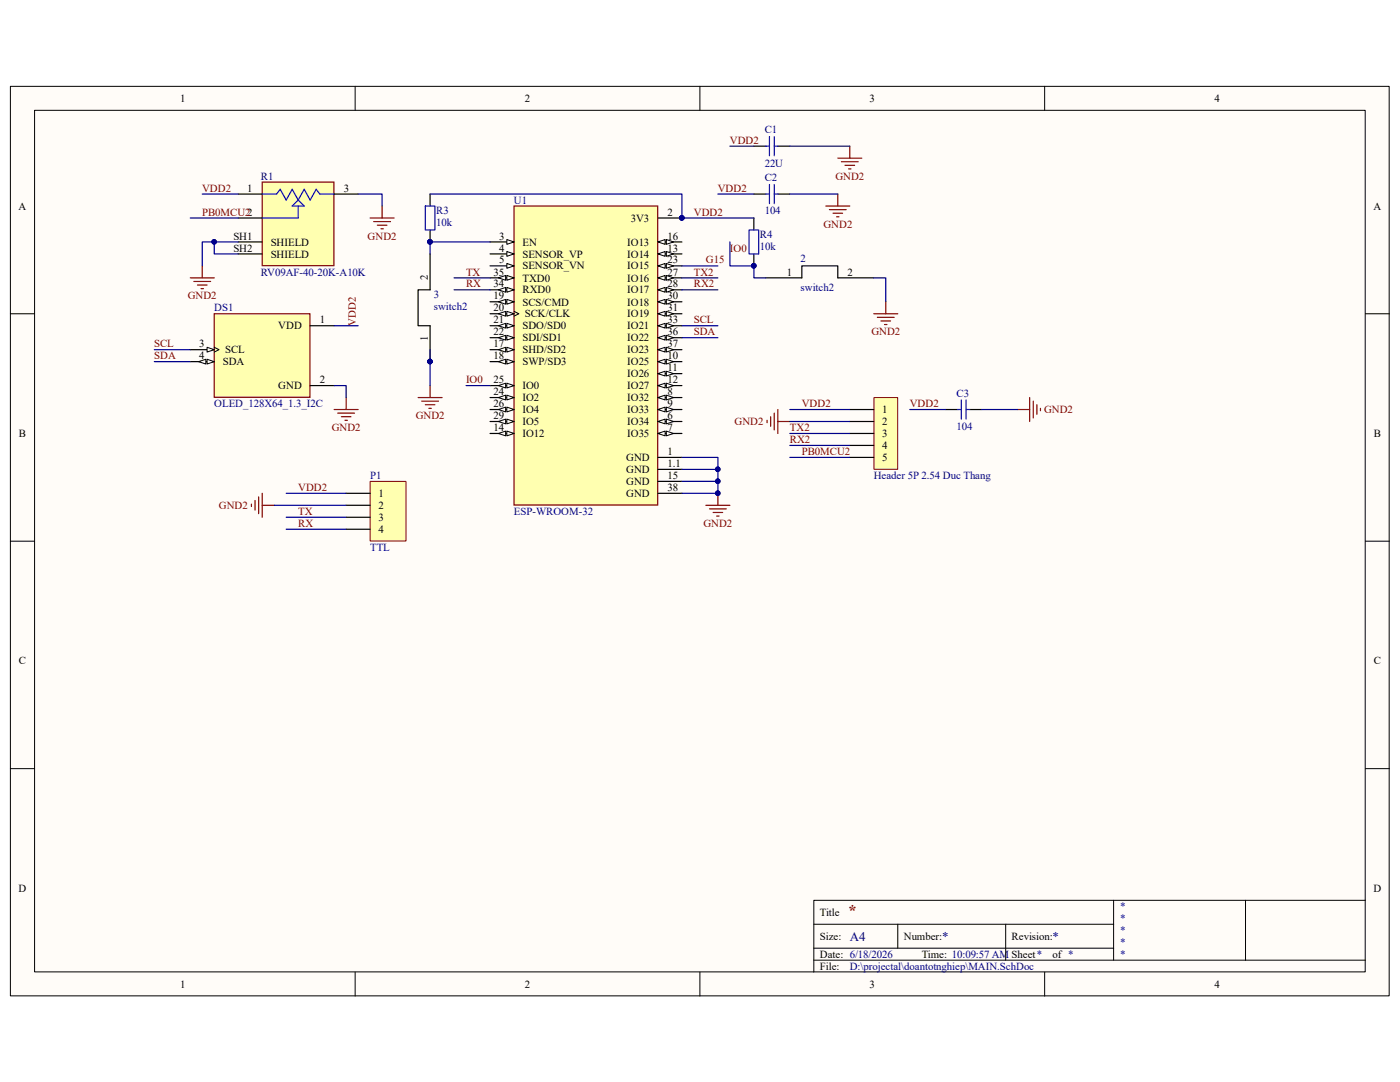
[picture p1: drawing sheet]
<svg xmlns="http://www.w3.org/2000/svg" width="279mm" height="216mm" viewBox="0 0 279 216" stroke-linecap="round" stroke-linejoin="round" font-family="sans-serif">
<path d="M2.1 17.3h275.1v181.4h-275.1z" fill="#fffcf8"/>
<path d="M2.1 17.2h275.1v181.5h-275.1z" fill="none" stroke="#000" stroke-width=".2"/>
<path d="M6.9 22.1h265.6v171.8h-265.6z" fill="#fffcf8"/>
<g fill="none" stroke="#000" stroke-width=".2">
<path d="M70.9 17.2v4.8M139.7 17.2v4.8M208.5 17.2v4.8M6.9 22h265.6v171.9h-265.6zM2.1 62.6h4.8M272.5 62.6h4.8M2.1 108h4.8M272.5 108h4.8M2.1 153.4h4.8M272.5 153.4h4.8M222.2 179.6v12M248.6 179.6h-86.2v14.4"/>
<path d="M272.5 179.6h-23.9v12M70.9 194v4.8M139.7 194v4.8M162.4 184.4h59.8M162.4 191.6h110.1M162.4 189.2h59.8M179.2 184.4v4.8M200.7 184.4v7.2M208.5 194v4.8"/>
</g>
<path d="M69.1 79.3v2.4M66.7 81.7h4.8M67.4 82.4h3.4M68.1 83.2h1.9M68.8 83.9h.5" fill="none" stroke="#800000" stroke-width=".24"/>
<path d="M42.8 62.6h19.1v16.7h-19.1z" fill-rule="evenodd" fill="#ffffb0" stroke="#800000" stroke-width=".24"/>
<path d="M38 69.8h4.8" fill="none" stroke="#000" stroke-width=".24"/>
<path d="M42.8 69.3l.9 .5-.9 .5" fill="none" stroke="#000" stroke-width=".2"/>
<path d="M41.3 69.3l1.5 .5-1.5 .5z" fill="#fffcf8"/>
<path d="M41.3 69.3l1.5 .5-1.5 .5z" fill="none" stroke="#000" stroke-width=".2"/>
<path d="M38 72.2h4.8" fill="none" stroke="#000" stroke-width=".24"/>
<path d="M41.3 71.7l1.5 .5-1.5 .4z" fill="#fffcf8"/>
<path d="M41.3 71.7l1.5 .5-1.5 .4z" fill="none" stroke="#000" stroke-width=".2"/>
<path d="M39.6 72.2l1.5-.5v.9z" fill="#fffcf8"/>
<path d="M39.6 72.2l1.5-.5v.9z" fill="none" stroke="#000" stroke-width=".2"/>
<path d="M61.9 65h4.8M61.9 76.9h4.8" fill="none" stroke="#000" stroke-width=".24"/>
<path d="M52.3 36.3h14.3v16.7h-14.3z" fill-rule="evenodd" fill="#ffffb0" stroke="#800000" stroke-width=".24"/>
<path d="M52.3 38.7h2.9l.7-.9 1.2 2.1 1.2-2.1 1.2 2.1M66.7 38.7h-2.9l-.7-.9-1.2 2.1-1.2-2.1-1.2 2.1M58.3 41.1l1.2-1.2 1.2 1.2zM59.5 41.1v2.4h-7.2" fill="none" stroke="#00f" stroke-width=".24"/>
<path d="M47.5 38.7h4.8M66.7 38.7h4.8M47.5 43.5h4.8M47.5 48.3h4.8M47.5 50.7h4.8" fill="none" stroke="#000" stroke-width=".24"/>
<path d="M38 55.4h4.8M38.7 56.2h3.3M39.4 56.9h1.9M40.1 57.6h.5M40.4 53.1v2.3M73.9 43.5h4.8M74.6 44.2h3.3M75.3 44.9h1.9M76 45.6h.5M76.3 41.1v2.4" fill="none" stroke="#800000" stroke-width=".24"/>
<path d="M73.9 96.1h7.1v11.8h-7.1z" fill="#ffffb0"/>
<path d="M73.9 96.1h7.1v11.8h-7.1z" fill="none" stroke="#800000" stroke-width=".2"/>
<path d="M69.1 98.4h4.8M188.7 81.7h2.4M193.5 81.7h2.4M69.1 100.8h4.8M69.1 103.2h4.8M69.1 105.6h4.8" fill="none" stroke="#000" stroke-width=".24"/>
<path d="M191.9 79.8v3.8M192.8 79.8v3.8M191.1 81.7h.8M192.8 81.7h.7" fill="none" stroke="#00f" stroke-width=".24"/>
<g fill="none" stroke="#800000" stroke-width=".24">
<path d="M205.5 79.3v4.8M50.9 99.9v1.9M51.6 99.2v3.3M52.3 98.4v4.8M153.1 83.9v.4M153.8 83.2v1.9M154.5 82.4v3.4M155.2 81.7v4.8M155.2 84.1h2.4M203.1 81.7h2.4M206.2 80v3.4M206.9 80.8v1.9"/>
<path d="M207.6 81.5v.5M50.2 100.6v.5M52.3 100.8h2.4"/>
</g>
<path d="M174.5 79.4h4.7v14.2h-4.7z" fill="#ffffb0"/>
<path d="M174.4 79.3h4.8v14.3h-4.8z" fill="none" stroke="#800000" stroke-width=".2"/>
<g fill="none" stroke="#000" stroke-width=".24">
<path d="M85.8 38.7v2.4M150.5 38.7h2.3M150.5 29.2h2.3M155.2 38.7h2.4M155.2 29.2h2.4M85.8 50.7v7.1h-2.4v7.2h2.4v7.2M85.8 45.9v2.4M150.5 43.5v2.4M150.5 50.7v2.4M152.8 55.4h7.2v-2.3h7.2v2.3h7.2M169.6 81.7h4.8M169.6 84.1h4.8"/>
<path d="M169.6 86.5h4.8M169.6 88.9h4.8M169.6 91.3h4.8"/>
</g>
<path d="M152.8 38.7h.8M152.8 29.2h.8M153.6 27.3v3.8M153.6 36.8v3.8M154.5 27.3v3.8M154.5 36.8v3.8M154.5 38.7h.7M154.5 29.2h.7M84.9 41.1h1.9v4.8h-1.9zM149.5 45.9h1.9v4.8h-1.9z" fill="none" stroke="#00f" stroke-width=".24"/>
<g fill="#000080" stroke="#000080" stroke-width=".2">
<circle cx="85.8" cy="48.3" r=".45"/>
<circle cx="150.4" cy="53" r=".45"/>
<circle cx="85.8" cy="72.1" r=".45"/>
</g>
<g fill="none" stroke="#800000" stroke-width=".24">
<path d="M167.2 38.7v2.4M167.2 31.6h4.8M167.9 32.3h3.4M168.6 33h2M169.4 33.7h.4M169.6 29.2v2.4M164.8 41.1h4.8M165.5 41.8h3.4M166.2 42.5h2M167 43.3h.4M83.4 79.3h4.8M85.8 76.9v2.4"/>
<path d="M174.4 62.6h4.8M175.1 63.3h3.3M175.8 64h1.9M176.5 64.8h.5M176.8 60.2v2.4M84.2 80h3.3M84.9 80.8h1.9M85.6 81.5h.5"/>
</g>
<path d="M102.6 41.1h28.7v59.7h-28.7z" fill-rule="evenodd" fill="#ffffb0" stroke="#800000" stroke-width=".24"/>
<path d="M97.8 48.3h4.8" fill="none" stroke="#000" stroke-width=".24"/>
<path d="M101.2 47.8l1.4 .5-1.4 .5z" fill="#fffcf8"/>
<path d="M101.2 47.8l1.4 .5-1.4 .5z" fill="none" stroke="#000" stroke-width=".2"/>
<path d="M97.8 50.7h4.8" fill="none" stroke="#000" stroke-width=".24"/>
<path d="M101.2 50.2l1.4 .5-1.4 .4z" fill="#fffcf8"/>
<path d="M101.2 50.2l1.4 .5-1.4 .4z" fill="none" stroke="#000" stroke-width=".2"/>
<path d="M97.8 53.1h4.8" fill="none" stroke="#000" stroke-width=".24"/>
<path d="M101.2 52.6l1.4 .5-1.4 .4z" fill="#fffcf8"/>
<path d="M101.2 52.6l1.4 .5-1.4 .4z" fill="none" stroke="#000" stroke-width=".2"/>
<path d="M97.8 55.4h4.8" fill="none" stroke="#000" stroke-width=".24"/>
<path d="M101.2 55l1.4 .4-1.4 .5z" fill="#fffcf8"/>
<path d="M101.2 55l1.4 .4-1.4 .5z" fill="none" stroke="#000" stroke-width=".2"/>
<path d="M99.5 55.4l1.4-.4v.9z" fill="#fffcf8"/>
<path d="M99.5 55.4l1.4-.4v.9z" fill="none" stroke="#000" stroke-width=".2"/>
<path d="M97.8 57.8h4.8" fill="none" stroke="#000" stroke-width=".24"/>
<path d="M101.2 57.4l1.4 .4-1.4 .5z" fill="#fffcf8"/>
<path d="M101.2 57.4l1.4 .4-1.4 .5z" fill="none" stroke="#000" stroke-width=".2"/>
<path d="M99.5 57.8l1.4-.4v.9z" fill="#fffcf8"/>
<path d="M99.5 57.8l1.4-.4v.9z" fill="none" stroke="#000" stroke-width=".2"/>
<path d="M97.8 60.2h4.8" fill="none" stroke="#000" stroke-width=".24"/>
<path d="M101.2 59.7l1.4 .5-1.4 .5z" fill="#fffcf8"/>
<path d="M101.2 59.7l1.4 .5-1.4 .5z" fill="none" stroke="#000" stroke-width=".2"/>
<path d="M99.5 60.2l1.4-.5v1z" fill="#fffcf8"/>
<path d="M99.5 60.2l1.4-.5v1zM102.6 62.1l.9 .5-.9 .5" fill="none" stroke="#000" stroke-width=".2"/>
<path d="M97.8 62.6h4.8" fill="none" stroke="#000" stroke-width=".24"/>
<path d="M101.2 62.1l1.4 .5-1.4 .5z" fill="#fffcf8"/>
<path d="M101.2 62.1l1.4 .5-1.4 .5z" fill="none" stroke="#000" stroke-width=".2"/>
<path d="M99.5 62.6l1.4-.5v1z" fill="#fffcf8"/>
<path d="M99.5 62.6l1.4-.5v1z" fill="none" stroke="#000" stroke-width=".2"/>
<path d="M97.8 65h4.8" fill="none" stroke="#000" stroke-width=".24"/>
<path d="M101.2 64.5l1.4 .5-1.4 .5z" fill="#fffcf8"/>
<path d="M101.2 64.5l1.4 .5-1.4 .5z" fill="none" stroke="#000" stroke-width=".2"/>
<path d="M99.5 65l1.4-.5v1z" fill="#fffcf8"/>
<path d="M99.5 65l1.4-.5v1z" fill="none" stroke="#000" stroke-width=".2"/>
<path d="M97.8 67.4h4.8" fill="none" stroke="#000" stroke-width=".24"/>
<path d="M101.2 66.9l1.4 .5-1.4 .5z" fill="#fffcf8"/>
<path d="M101.2 66.9l1.4 .5-1.4 .5z" fill="none" stroke="#000" stroke-width=".2"/>
<path d="M99.5 67.4l1.4-.5v1z" fill="#fffcf8"/>
<path d="M99.5 67.4l1.4-.5v1z" fill="none" stroke="#000" stroke-width=".2"/>
<path d="M97.8 69.8h4.8" fill="none" stroke="#000" stroke-width=".24"/>
<path d="M101.2 69.3l1.4 .5-1.4 .5z" fill="#fffcf8"/>
<path d="M101.2 69.3l1.4 .5-1.4 .5z" fill="none" stroke="#000" stroke-width=".2"/>
<path d="M99.5 69.8l1.4-.5v1z" fill="#fffcf8"/>
<path d="M99.5 69.8l1.4-.5v1z" fill="none" stroke="#000" stroke-width=".2"/>
<path d="M97.8 72.2h4.8" fill="none" stroke="#000" stroke-width=".24"/>
<path d="M101.2 71.7l1.4 .5-1.4 .4z" fill="#fffcf8"/>
<path d="M101.2 71.7l1.4 .5-1.4 .4z" fill="none" stroke="#000" stroke-width=".2"/>
<path d="M99.5 72.2l1.4-.5v.9z" fill="#fffcf8"/>
<path d="M99.5 72.2l1.4-.5v.9z" fill="none" stroke="#000" stroke-width=".2"/>
<path d="M97.8 76.9h4.8" fill="none" stroke="#000" stroke-width=".24"/>
<path d="M101.2 76.5l1.4 .4-1.4 .5z" fill="#fffcf8"/>
<path d="M101.2 76.5l1.4 .4-1.4 .5z" fill="none" stroke="#000" stroke-width=".2"/>
<path d="M99.5 76.9l1.4-.4v.9z" fill="#fffcf8"/>
<path d="M99.5 76.9l1.4-.4v.9z" fill="none" stroke="#000" stroke-width=".2"/>
<path d="M97.8 79.3h4.8" fill="none" stroke="#000" stroke-width=".24"/>
<path d="M101.2 78.9l1.4 .4-1.4 .5z" fill="#fffcf8"/>
<path d="M101.2 78.9l1.4 .4-1.4 .5z" fill="none" stroke="#000" stroke-width=".2"/>
<path d="M99.5 79.3l1.4-.4v.9z" fill="#fffcf8"/>
<path d="M99.5 79.3l1.4-.4v.9z" fill="none" stroke="#000" stroke-width=".2"/>
<path d="M97.8 81.7h4.8" fill="none" stroke="#000" stroke-width=".24"/>
<path d="M101.2 81.2l1.4 .5-1.4 .5z" fill="#fffcf8"/>
<path d="M101.2 81.2l1.4 .5-1.4 .5z" fill="none" stroke="#000" stroke-width=".2"/>
<path d="M99.5 81.7l1.4-.5v1z" fill="#fffcf8"/>
<path d="M99.5 81.7l1.4-.5v1z" fill="none" stroke="#000" stroke-width=".2"/>
<path d="M97.8 84.1h4.8" fill="none" stroke="#000" stroke-width=".24"/>
<path d="M101.2 83.6l1.4 .5-1.4 .5z" fill="#fffcf8"/>
<path d="M101.2 83.6l1.4 .5-1.4 .5z" fill="none" stroke="#000" stroke-width=".2"/>
<path d="M99.5 84.1l1.4-.5v1z" fill="#fffcf8"/>
<path d="M99.5 84.1l1.4-.5v1z" fill="none" stroke="#000" stroke-width=".2"/>
<path d="M97.8 86.5h4.8" fill="none" stroke="#000" stroke-width=".24"/>
<path d="M101.2 86l1.4 .5-1.4 .5z" fill="#fffcf8"/>
<path d="M101.2 86l1.4 .5-1.4 .5z" fill="none" stroke="#000" stroke-width=".2"/>
<path d="M99.5 86.5l1.4-.5v1z" fill="#fffcf8"/>
<path d="M99.5 86.5l1.4-.5v1z" fill="none" stroke="#000" stroke-width=".2"/>
<path d="M131.3 43.5h4.8M131.3 48.3h4.8" fill="none" stroke="#000" stroke-width=".24"/>
<circle cx="136.1" cy="43.5" r=".45" fill="#000080" stroke="#000080" stroke-width=".2"/>
<path d="M131.3 48.3l1.4-.5v1z" fill="#fffcf8"/>
<path d="M131.3 48.3l1.4-.5v1z" fill="none" stroke="#000" stroke-width=".2"/>
<path d="M133 47.8l1.4 .5-1.4 .5z" fill="#fffcf8"/>
<path d="M133 47.8l1.4 .5-1.4 .5z" fill="none" stroke="#000" stroke-width=".2"/>
<path d="M131.3 50.7h4.8" fill="none" stroke="#000" stroke-width=".24"/>
<path d="M131.3 50.7l1.4-.5v.9z" fill="#fffcf8"/>
<path d="M131.3 50.7l1.4-.5v.9z" fill="none" stroke="#000" stroke-width=".2"/>
<path d="M133 50.2l1.4 .5-1.4 .4z" fill="#fffcf8"/>
<path d="M133 50.2l1.4 .5-1.4 .4z" fill="none" stroke="#000" stroke-width=".2"/>
<path d="M131.3 53.1h4.8" fill="none" stroke="#000" stroke-width=".24"/>
<path d="M131.3 53.1l1.4-.5v.9z" fill="#fffcf8"/>
<path d="M131.3 53.1l1.4-.5v.9z" fill="none" stroke="#000" stroke-width=".2"/>
<path d="M133 52.6l1.4 .5-1.4 .4z" fill="#fffcf8"/>
<path d="M133 52.6l1.4 .5-1.4 .4z" fill="none" stroke="#000" stroke-width=".2"/>
<path d="M131.3 55.4h4.8" fill="none" stroke="#000" stroke-width=".24"/>
<path d="M131.3 55.4l1.4-.4v.9z" fill="#fffcf8"/>
<path d="M131.3 55.4l1.4-.4v.9z" fill="none" stroke="#000" stroke-width=".2"/>
<path d="M133 55l1.4 .4-1.4 .5z" fill="#fffcf8"/>
<path d="M133 55l1.4 .4-1.4 .5z" fill="none" stroke="#000" stroke-width=".2"/>
<path d="M131.3 57.8h4.8" fill="none" stroke="#000" stroke-width=".24"/>
<path d="M131.3 57.8l1.4-.4v.9z" fill="#fffcf8"/>
<path d="M131.3 57.8l1.4-.4v.9z" fill="none" stroke="#000" stroke-width=".2"/>
<path d="M133 57.4l1.4 .4-1.4 .5z" fill="#fffcf8"/>
<path d="M133 57.4l1.4 .4-1.4 .5z" fill="none" stroke="#000" stroke-width=".2"/>
<path d="M131.3 60.2h4.8" fill="none" stroke="#000" stroke-width=".24"/>
<path d="M131.3 60.2l1.4-.5v1z" fill="#fffcf8"/>
<path d="M131.3 60.2l1.4-.5v1z" fill="none" stroke="#000" stroke-width=".2"/>
<path d="M133 59.7l1.4 .5-1.4 .5z" fill="#fffcf8"/>
<path d="M133 59.7l1.4 .5-1.4 .5z" fill="none" stroke="#000" stroke-width=".2"/>
<path d="M131.3 62.6h4.8" fill="none" stroke="#000" stroke-width=".24"/>
<path d="M131.3 62.6l1.4-.5v1z" fill="#fffcf8"/>
<path d="M131.3 62.6l1.4-.5v1z" fill="none" stroke="#000" stroke-width=".2"/>
<path d="M133 62.1l1.4 .5-1.4 .5z" fill="#fffcf8"/>
<path d="M133 62.1l1.4 .5-1.4 .5z" fill="none" stroke="#000" stroke-width=".2"/>
<path d="M131.3 65h4.8" fill="none" stroke="#000" stroke-width=".24"/>
<path d="M131.3 65l1.4-.5v1z" fill="#fffcf8"/>
<path d="M131.3 65l1.4-.5v1z" fill="none" stroke="#000" stroke-width=".2"/>
<path d="M133 64.5l1.4 .5-1.4 .5z" fill="#fffcf8"/>
<path d="M133 64.5l1.4 .5-1.4 .5z" fill="none" stroke="#000" stroke-width=".2"/>
<path d="M131.3 67.4h4.8" fill="none" stroke="#000" stroke-width=".24"/>
<path d="M131.3 67.4l1.4-.5v1z" fill="#fffcf8"/>
<path d="M131.3 67.4l1.4-.5v1z" fill="none" stroke="#000" stroke-width=".2"/>
<path d="M133 66.9l1.4 .5-1.4 .5z" fill="#fffcf8"/>
<path d="M133 66.9l1.4 .5-1.4 .5z" fill="none" stroke="#000" stroke-width=".2"/>
<path d="M131.3 69.8h4.8" fill="none" stroke="#000" stroke-width=".24"/>
<path d="M131.3 69.8l1.4-.5v1z" fill="#fffcf8"/>
<path d="M131.3 69.8l1.4-.5v1z" fill="none" stroke="#000" stroke-width=".2"/>
<path d="M133 69.3l1.4 .5-1.4 .5z" fill="#fffcf8"/>
<path d="M133 69.3l1.4 .5-1.4 .5z" fill="none" stroke="#000" stroke-width=".2"/>
<path d="M131.3 72.2h4.8" fill="none" stroke="#000" stroke-width=".24"/>
<path d="M131.3 72.2l1.4-.5v.9z" fill="#fffcf8"/>
<path d="M131.3 72.2l1.4-.5v.9z" fill="none" stroke="#000" stroke-width=".2"/>
<path d="M133 71.7l1.4 .5-1.4 .4z" fill="#fffcf8"/>
<path d="M133 71.7l1.4 .5-1.4 .4z" fill="none" stroke="#000" stroke-width=".2"/>
<path d="M131.3 74.6h4.8" fill="none" stroke="#000" stroke-width=".24"/>
<path d="M131.3 74.6l1.4-.5v.9z" fill="#fffcf8"/>
<path d="M131.3 74.6l1.4-.5v.9z" fill="none" stroke="#000" stroke-width=".2"/>
<path d="M133 74.1l1.4 .5-1.4 .4z" fill="#fffcf8"/>
<path d="M133 74.1l1.4 .5-1.4 .4z" fill="none" stroke="#000" stroke-width=".2"/>
<path d="M131.3 76.9h4.8" fill="none" stroke="#000" stroke-width=".24"/>
<path d="M131.3 76.9l1.4-.4v.9z" fill="#fffcf8"/>
<path d="M131.3 76.9l1.4-.4v.9z" fill="none" stroke="#000" stroke-width=".2"/>
<path d="M133 76.5l1.4 .4-1.4 .5z" fill="#fffcf8"/>
<path d="M133 76.5l1.4 .4-1.4 .5z" fill="none" stroke="#000" stroke-width=".2"/>
<path d="M131.3 79.3h4.8" fill="none" stroke="#000" stroke-width=".24"/>
<path d="M131.3 79.3l1.4-.4v.9z" fill="#fffcf8"/>
<path d="M131.3 79.3l1.4-.4v.9z" fill="none" stroke="#000" stroke-width=".2"/>
<path d="M133 78.9l1.4 .4-1.4 .5z" fill="#fffcf8"/>
<path d="M133 78.9l1.4 .4-1.4 .5z" fill="none" stroke="#000" stroke-width=".2"/>
<path d="M131.3 81.7h4.8" fill="none" stroke="#000" stroke-width=".24"/>
<path d="M131.3 81.7l1.4-.5v1z" fill="#fffcf8"/>
<path d="M131.3 81.7l1.4-.5v1z" fill="none" stroke="#000" stroke-width=".2"/>
<path d="M133 81.2l1.4 .5-1.4 .5z" fill="#fffcf8"/>
<path d="M133 81.2l1.4 .5-1.4 .5z" fill="none" stroke="#000" stroke-width=".2"/>
<path d="M131.3 84.1h4.8" fill="none" stroke="#000" stroke-width=".24"/>
<path d="M131.3 84.1l1.4-.5v1z" fill="#fffcf8"/>
<path d="M131.3 84.1l1.4-.5v1z" fill="none" stroke="#000" stroke-width=".2"/>
<path d="M133 83.6l1.4 .5-1.4 .5z" fill="#fffcf8"/>
<path d="M133 83.6l1.4 .5-1.4 .5z" fill="none" stroke="#000" stroke-width=".2"/>
<path d="M131.3 86.5h4.8" fill="none" stroke="#000" stroke-width=".24"/>
<path d="M131.3 86.5l1.4-.5v1z" fill="#fffcf8"/>
<path d="M131.3 86.5l1.4-.5v1z" fill="none" stroke="#000" stroke-width=".2"/>
<path d="M133 86l1.4 .5-1.4 .5z" fill="#fffcf8"/>
<path d="M133 86l1.4 .5-1.4 .5z" fill="none" stroke="#000" stroke-width=".2"/>
<path d="M131.3 91.3h4.8M131.3 93.7h4.8M131.3 96h4.8M131.3 98.4h4.8" fill="none" stroke="#000" stroke-width=".24"/>
<g fill="#000080" stroke="#000080" stroke-width=".2">
<circle cx="136.1" cy="43.5" r=".45"/>
<circle cx="143.2" cy="98.4" r=".45"/>
<circle cx="42.7" cy="48.3" r=".45"/>
<circle cx="85.8" cy="48.3" r=".45"/>
<circle cx="150.4" cy="53" r=".45"/>
<circle cx="143.2" cy="96" r=".45"/>
<circle cx="143.2" cy="93.6" r=".45"/>
<circle cx="85.8" cy="72.1" r=".45"/>
</g>
<path d="M143.3 98.4v2.4M140.9 100.8h4.8M141.6 101.5h3.3M142.3 102.3h1.9M143 103h.5" fill="none" stroke="#800000" stroke-width=".24"/>
<g fill="none" stroke="#000080" stroke-width=".24">
<path d="M40.4 38.7h7.1M71.5 38.7h4.8v2.4M85.8 38.7h50.3v4.8h14.4M143.3 38.7h7.2M145.7 29.2h4.8M157.6 38.7h9.6M157.6 29.2h12M38 43.5h9.5M42.8 48.3h-2.4v4.8M47.5 48.3h-4.7v2.4h4.7M90.6 55.4h7.2M90.6 57.8h7.2"/>
<path d="M97.8 48.3h-12v2.4M136.1 53.1h7.2M136.1 55.4h7.2M136.1 57.8h7.2M145.7 48.3v4.8h4.8v2.3h2.3M174.4 55.4h2.4v4.8M30.8 69.8h7.2M30.8 72.2h7.2M66.7 76.9h2.4v2.4M66.7 65h4.8M85.8 69.8v7.1M93 76.9h4.8"/>
<path d="M136.1 65h7.2M136.1 67.4h7.2M57.1 98.4h12M136.1 96h7.2v2.4h-7.2M136.1 93.7h7.2v2.3M136.1 91.3h7.2v2.4M157.6 81.7h12M157.6 84.1h12M157.6 86.5h12M157.6 88.9h12M157.6 91.3h12M181.6 81.7h7.1"/>
<path d="M195.9 81.7h7.2M54.7 100.8h14.4M57.1 103.2h12M57.1 105.6h12"/>
</g>
<text font-size="3.2" fill="#800000" x="169.1" y="182.8">*</text>
<g font-size="2.6" fill="#000080">
<text x="169.6" y="187.7">A4</text>
<text x="188" y="187.7">*</text>
<text x="210" y="187.7">*</text>
</g>
<g font-size="2.2">
<text x="35.9" y="20.4">1</text>
<text x="104.7" y="20.4">2</text>
<text x="173.5" y="20.4">3</text>
<text x="242.4" y="20.4">4</text>
<text x="3.7" y="41.8">A</text>
<text x="49.3" y="38.3">1</text>
<text x="68.6" y="38.3">3</text>
<text x="274.1" y="41.8">A</text>
<text x="46.6" y="47.8">SH1</text>
<text x="99.6" y="47.8">3</text>
<text x="125.9" y="44.2">3V3</text>
<text x="133.2" y="43.1">2</text>
<text x="133.2" y="47.8">16</text>
<text x="46.6" y="50.2">SH2</text>
<text x="54" y="49">SHIELD</text>
<text x="54" y="51.4">SHIELD</text>
<text x="99.6" y="50.2">4</text>
<text x="99.6" y="52.6">5</text>
<text x="104.3" y="49">EN</text>
<text x="104.3" y="51.4">SENSOR_VP</text>
<text x="104.3" y="53.8">SENSOR_VN</text>
<text x="125.2" y="49">IO13</text>
<text x="125.2" y="51.4">IO14</text>
<text x="125.2" y="53.8">IO15</text>
<text x="133.2" y="50.2">13</text>
<text x="133.2" y="52.6">23</text>
<text x="85.4" y="55.9" transform="rotate(-90 85.4 55.9)">2</text>
<text x="98.5" y="55">35</text>
<text x="98.5" y="57.4">34</text>
<text x="98.5" y="59.7">19</text>
<text x="104.3" y="56.2">TXD0</text>
<text x="104.3" y="58.5">RXD0</text>
<text x="125.2" y="56.2">IO16</text>
<text x="125.2" y="58.5">IO17</text>
<text x="133.2" y="55">27</text>
<text x="133.2" y="57.4">28</text>
<text x="133.2" y="59.7">30</text>
<text x="157" y="55">1</text>
<text x="169.1" y="55">2</text>
<text x="55.5" y="65.7">VDD</text>
<text x="63.8" y="64.5">1</text>
<text x="98.5" y="62.1">20</text>
<text x="98.5" y="64.5">21</text>
<text x="104.3" y="61">SCS/CMD</text>
<text x="104.3" y="65.7">SDO/SD0</text>
<text x="104.7" y="63.3">SCK/CLK</text>
<text x="125.2" y="61">IO18</text>
<text x="125.2" y="63.3">IO19</text>
<text x="125.2" y="65.7">IO21</text>
<text x="133.2" y="62.1">31</text>
<text x="133.2" y="64.5">33</text>
<text x="39.8" y="69.3">3</text>
<text x="39.8" y="71.7">4</text>
<text x="44.9" y="70.5">SCL</text>
<text x="85.4" y="68" transform="rotate(-90 85.4 68)">1</text>
<text x="98.5" y="66.9">22</text>
<text x="98.5" y="69.3">17</text>
<text x="98.5" y="71.7">18</text>
<text x="104.3" y="68.1">SDI/SD1</text>
<text x="104.3" y="70.5">SHD/SD2</text>
<text x="125.2" y="68.1">IO22</text>
<text x="125.2" y="70.5">IO23</text>
<text x="133.2" y="66.9">36</text>
<text x="133.2" y="69.3">37</text>
<text x="133.2" y="71.7">10</text>
<text x="44.4" y="72.9">SDA</text>
<text x="55.5" y="77.7">GND</text>
<text x="63.8" y="76.5">2</text>
<text x="98.5" y="76.5">25</text>
<text x="104.3" y="72.9">SWP/SD3</text>
<text x="104.3" y="77.7">IO0</text>
<text x="125.2" y="72.9">IO25</text>
<text x="125.2" y="75.3">IO26</text>
<text x="125.2" y="77.7">IO27</text>
<text x="133.2" y="74.1">11</text>
<text x="133.2" y="76.5">12</text>
<text x="98.5" y="78.9">24</text>
<text x="98.5" y="81.2">26</text>
<text x="98.5" y="83.7">29</text>
<text x="104.3" y="80.1">IO2</text>
<text x="104.3" y="82.5">IO4</text>
<text x="125.2" y="80.1">IO32</text>
<text x="125.2" y="82.5">IO33</text>
<text x="133.2" y="78.9">8</text>
<text x="133.2" y="81.2">9</text>
<text x="133.2" y="83.7">6</text>
<text x="176.1" y="82.5">1</text>
<text x="3.8" y="87.2">B</text>
<text x="98.5" y="86">14</text>
<text x="104.3" y="84.8">IO5</text>
<text x="104.3" y="87.2">IO12</text>
<text x="125.2" y="84.8">IO34</text>
<text x="125.2" y="87.2">IO35</text>
<text x="133.2" y="86">7</text>
<text x="176.1" y="84.8">2</text>
<text x="176.1" y="87.2">3</text>
<text x="176.1" y="89.6">4</text>
<text x="274.2" y="87.2">B</text>
<text x="125" y="92">GND</text>
<text x="125" y="94.4">GND</text>
<text x="133.2" y="90.8">1</text>
<text x="133.2" y="93.2">1.1</text>
<text x="133.2" y="95.6">15</text>
<text x="176.1" y="92">5</text>
<text x="75.6" y="99.1">1</text>
<text x="75.6" y="101.6">2</text>
<text x="125" y="96.8">GND</text>
<text x="125" y="99.1">GND</text>
<text x="133.2" y="98">38</text>
<text x="75.6" y="103.9">3</text>
<text x="75.6" y="106.3">4</text>
<text x="3.8" y="132.6">C</text>
<text x="274.2" y="132.6">C</text>
<text x="3.7" y="178">D</text>
<text x="274.1" y="178">D</text>
<text x="163.6" y="182.8">Title</text>
<text x="163.6" y="187.5">Size:</text>
<text x="163.6" y="191.1">Date: 6/18/2026</text>
<text x="180.4" y="187.5">Number:</text>
<text x="183.9" y="191.1">Time: 10:09:57 AM Sheet*</text>
<text x="201.9" y="187.5">Revision:</text>
<text x="210.1" y="191.1">of *</text>
<text x="35.9" y="197.1">1</text>
<text x="104.7" y="197.1">2</text>
<text x="163.6" y="193.5">File:</text>
<text x="173.5" y="197.1">3</text>
<text x="242.4" y="197.1">4</text>
</g>
<g font-size="2.2" fill="#800000">
<text x="145.7" y="28.7">VDD2</text>
<text x="166.7" y="35.9">GND2</text>
<text x="40.3" y="38.3">VDD2</text>
<text x="143.3" y="38.3">VDD2</text>
<text x="40.3" y="43.1">PB0MCU22</text>
<text x="73.4" y="47.8">GND2</text>
<text x="138.5" y="43.1">VDD2</text>
<text x="164.3" y="45.4">GND2</text>
<text x="140.9" y="52.6">G15</text>
<text x="145.7" y="50.2">IO0</text>
<text x="37.5" y="59.7">GND2</text>
<text x="93" y="55">TX</text>
<text x="93" y="57.4">RX</text>
<text x="138.5" y="55">TX2</text>
<text x="138.5" y="57.4">RX2</text>
<text x="71" y="65" transform="rotate(-90 71 65)">VDD2</text>
<text x="138.5" y="64.5">SCL</text>
<text x="30.8" y="69.3">SCL</text>
<text x="30.8" y="71.7">SDA</text>
<text x="138.5" y="66.9">SDA</text>
<text x="173.9" y="66.9">GND2</text>
<text x="93" y="76.5">IO0</text>
<text x="83" y="83.7">GND2</text>
<text x="160" y="81.2">VDD2</text>
<text x="181.6" y="81.2">VDD2</text>
<text x="208.4" y="82.5">GND2</text>
<text x="66.2" y="86">GND2</text>
<text x="146.6" y="84.8">GND2</text>
<text x="157.6" y="86">TX2</text>
<text x="157.6" y="88.4">RX2</text>
<text x="160" y="90.8">PB0MCU2</text>
<text x="43.7" y="101.6">GND2</text>
<text x="59.5" y="98">VDD2</text>
<text x="59.5" y="102.7">TX</text>
<text x="59.5" y="105.2">RX</text>
<text x="140.4" y="105.2">GND2</text>
</g>
<g font-size="2.2" fill="#000080">
<text x="152.6" y="26.5">C1</text>
<text x="52.1" y="35.9">R1</text>
<text x="152.6" y="33.2">22U</text>
<text x="102.6" y="40.6">U1</text>
<text x="152.6" y="36.1">C2</text>
<text x="87" y="42.8">R3</text>
<text x="87" y="45.2">10k</text>
<text x="151.6" y="47.6">R4</text>
<text x="152.6" y="42.8">104</text>
<text x="151.6" y="50">10k</text>
<text x="159.8" y="52.4">2</text>
<text x="52.1" y="55">RV09AF-40-20K-A10K</text>
<text x="86.6" y="59.5">3</text>
<text x="159.8" y="58.1">switch2</text>
<text x="42.8" y="62.1">DS1</text>
<text x="86.6" y="61.9">switch2</text>
<text x="42.8" y="81.2">OLED_128X64_1.3_I2C</text>
<text x="190.9" y="79.1">C3</text>
<text x="190.9" y="85.8">104</text>
<text x="73.9" y="95.6">P1</text>
<text x="174.4" y="95.6">Header 5P 2.54 Duc Thang</text>
<text x="102.6" y="102.7">ESP-WROOM-32</text>
<text x="73.9" y="109.9">TTL</text>
<text x="223.4" y="181.6">*</text>
<text x="223.4" y="183.9">*</text>
<text x="223.4" y="186.4">*</text>
<text x="223.4" y="188.7">*</text>
<text x="223.4" y="191.1">*</text>
<text x="169.6" y="193.5">D:\projectal\doantotnghiep\MAIN.SchDoc</text>
</g>
</svg>
